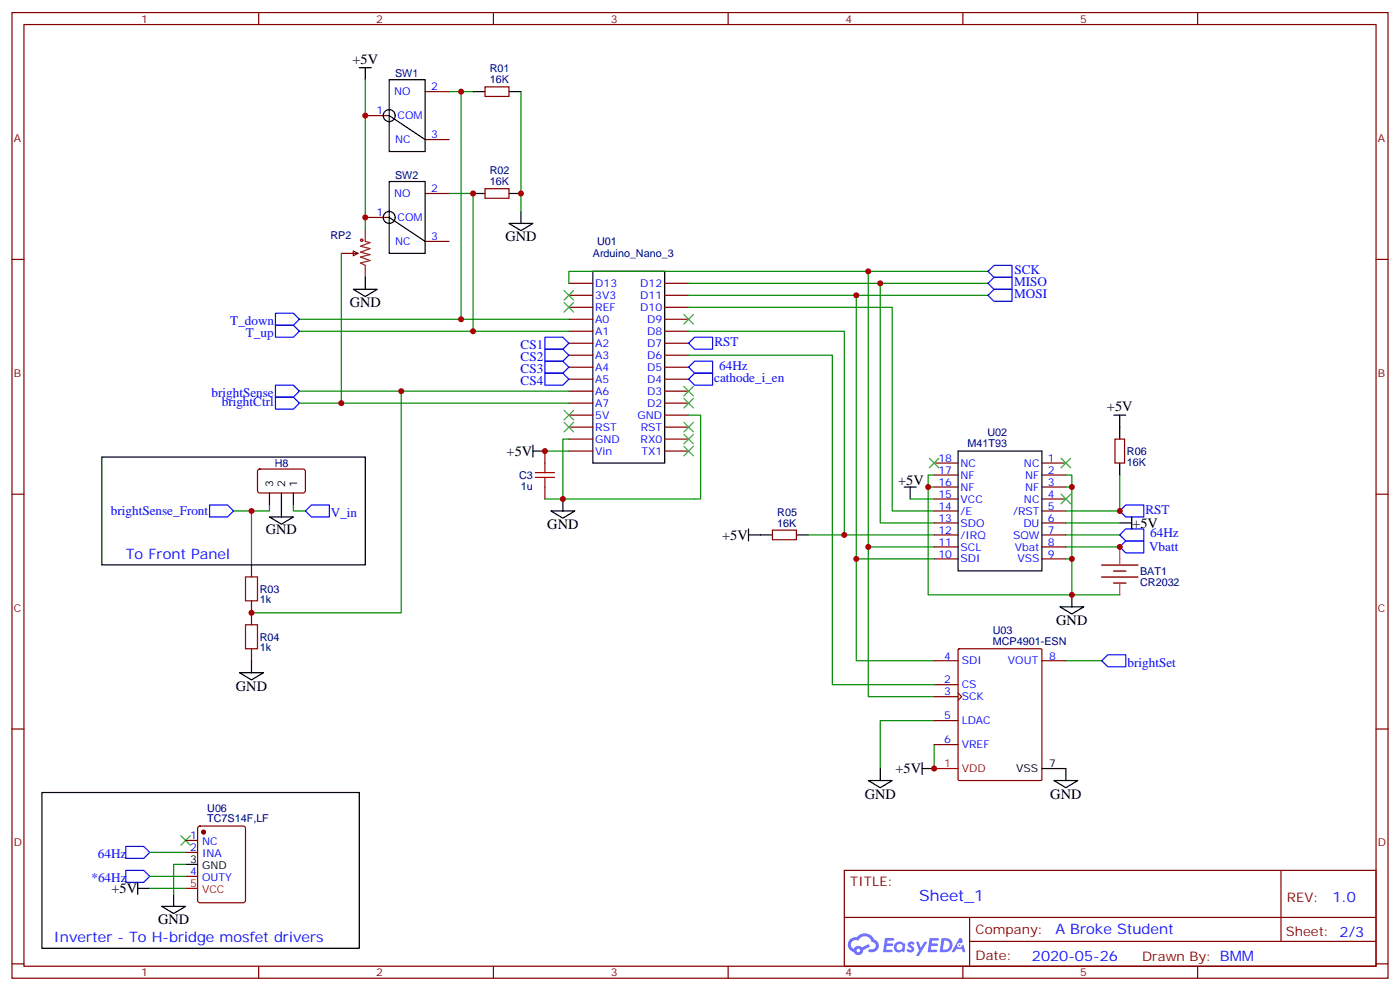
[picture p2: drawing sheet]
<svg xmlns="http://www.w3.org/2000/svg" width="412mm" height="292mm" viewBox="0 0 412 292" stroke-linecap="round" stroke-linejoin="round" font-family="sans-serif">
<g fill="none" stroke="#870000" stroke-width=".35">
<path d="M3.5 3.7h405.4v284.3h-405.4zM7.1 7.2h398.2v277.3h-398.2zM76.2 3.7v3.5M145.3 3.7v3.5M214.5 3.7v3.5M283.6 3.7v3.5M352.8 3.7v3.5M3.5 76.4h3.6M405.3 76.4h3.6M3.5 145.5h3.6M405.3 145.5h3.6M3.5 214.7h3.6"/>
<path d="M405.3 214.7h3.6M248.7 256.3h156.6v28.2h-156.6zM377.3 256.3v20.9M248.7 270.1h156.5M285.6 277.2h119.6M285.6 270.1v14.2M3.5 283.8h3.6M76.2 284.5v3.5M145.3 284.5v3.5M214.5 284.5v3.5M283.6 284.5v3.5M352.8 284.5v3.5"/>
<path d="M405.3 283.8h3.6"/>
</g>
<g fill="#5487ff">
<path d="M267.7 277.5a1.22 1.22 0 0 1 1.7 .2l-.4 .6a.47 .47 0 0 0-.3-.4 .47 .47 0 0 0-.5 .2l.1 .2a1.14 1.14 0 0 1 .8 1.8 1.14 1.14 0 0 1-1.9 0l-.2-.2 .5-.6 .7 .5a.29 .29 0 0 0 .3-.3 .29 .29 0 0 0-.2-.3 1.04 1.04 0 0 1-.6-1.7z"/>
<path d="M260.7 276.2h2.4l.3 .2-.2 .5-1.8 .1-.1 .8h1.5l.3 .4-.3 .4h-1.6l-.2 1.1h1.7l.2 .3-.2 .3-2.6 .1z"/>
<path d="M273.8 276.2h2.4l.3 .2-.1 .5-1.8 .1-.2 .8h1.6l.3 .4-.4 .4-1.6-.1-.1 1.1 1.7 .1 .2 .3-.2 .3-2.6 .1z"/>
<path d="M282.6 276.2h.7l.3 1.3-.6 .3a.69 .69 0 0 0-1 .3 .69 .69 0 0 0 .4 .9 .69 .69 0 0 0 .9-.6l.5-.2 .6 2.2h-.8l-.2-.9h-1.8l-.5 .9h-.8z"/>
<path d="M269.8 277.3h.8l.6 1.8 1.1-1.8h.9l-2.6 4.2h-.8l.9-1.5z"/>
<path d="M277.4 276.2l-.6 4.2h1.3a2.11 2.11 0 0 0 2.5-2.1 2.11 2.11 0 0 0-2.5-2.1zM278.1 277a1.39 1.39 0 0 1 1.7 1.4 1.39 1.39 0 0 1-1.8 1.2h-.3z"/>
<path d="M263.7 277.8a1.54 1.54 0 0 0-.1 2.2 1.54 1.54 0 0 0 2.2 .1l.6 .3 .3-2.3-.2-.3h-.4a1.49 1.49 0 0 0-2.4 0zM264 278.8a.94 .94 0 0 1 1.8 0 .94 .94 0 0 1-1.8 0z"/>
<path d="M250.4 276.6a2.18 2.18 0 0 0 1.1 3.7 1.44 1.44 0 0 0 1.6 .9 1.44 1.44 0 0 0 1.2-1.4l2-1.1-.5-.7-1.9 1a1.47 1.47 0 0 0-2.4 .4 1.39 1.39 0 0 1-.7-1.9 1.39 1.39 0 0 1 2-.5 2.12 2.12 0 0 1 2.2-1.3 2.12 2.12 0 0 1 1.9 1.7 1.14 1.14 0 0 1 1.1 1.4 1.14 1.14 0 0 1-1.7 .7 .43 .43 0 0 0-.5 .4 .43 .43 0 0 0 .4 .5 1.98 1.98 0 0 0 2.5-1.2 1.98 1.98 0 0 0-1.2-2.6 3.1 3.1 0 0 0-5.3-.6l-.9 .1zM252.3 279.9a.55 .55 0 0 1 1.1 0 .55 .55 0 0 1-1.1 0z"/>
<circle cx="282.6" cy="278.3" r=".26"/>
</g>
<g fill="none" stroke="#000" stroke-width=".35">
<path d="M105.8 19.9h3.6M107.6 19.9v3.6M114.7 23.5h10.5v21.1h-10.5zM114.7 34l10.5 7.1M139.3 27h3.6M149.9 27h3.6M114.7 53.4h10.5v21.2h-10.5zM139.3 57h3.6M149.9 57h3.6M114.7 64l10.5 7.1M149.9 65.8h7.1l-3.5 2.1zM153.5 62.3v3.5"/>
<path d="M174.6 79.9h21.2v56.4h-21.2zM104.1 85.2h7l-3.5 2.1zM107.6 81.7v3.5M30 134.6h77.6v31.7h-77.6zM157 132.8h3.5M157 131.1v3.5M282.2 132.8h24.7v35.3h-24.7zM328.1 122.2h3.5M329.8 122.2v7.1M329.8 136.3v3.6M79.4 152.2h7l-3.5 2.1zM79.4 145.2v3.5"/>
<path d="M82.9 145.2v7M86.4 145.2v3.5M162.3 150.5h7l-3.5 2.1zM165.8 146.9v3.6M220.5 157.5h7M220.5 155.8v3.5M234.6 157.5h3.5M266.3 143.4h3.6M268.1 143.4v3.5M329.8 154h3.6M333.4 152.2v3.6M312.2 178.7h7.1l-3.6 2.1z"/>
<path d="M315.7 175.2v3.5M70.6 198.1h7l-3.5 2.1zM74.1 194.6v3.5M12.3 233.4h93.5v45.8h-93.5zM255.8 229.8h7l-3.5 2.2zM259.3 226.3v3.5M271.6 226.3h3.6M271.6 224.5v3.6M306.9 226.3h7.1v3.5M310.4 229.8h7.1l-3.5 2.2zM40.6 259.8v3.5M54.7 254.5h3.5"/>
<path d="M40.6 261.6h3.5M47.6 266.9h7.1l-3.5 2.1zM51.2 263.3v3.6"/>
<circle cx="114.7" cy="34" r="1.76"/>
<circle cx="114.7" cy="64" r="1.76"/>
</g>
<g fill="none" stroke="#3c3" stroke-width=".35">
<path d="M166.2 85.5l2.8 2.9M166.2 89.1l2.8 2.8M169 85.5l-2.8 2.9M169 89.1l-2.8 2.8M201.4 92.6l2.9 2.8M204.3 92.6l-2.9 2.8M201.4 113.8l2.9 2.8M201.4 117.3l2.9 2.8M204.3 113.8l-2.9 2.8M204.3 117.3l-2.9 2.8M166.2 124.4l2.8 2.8M166.2 120.8l2.8 2.8"/>
<path d="M169 124.4l-2.8 2.8M169 120.8l-2.8 2.8M201.4 124.4l2.9 2.8M201.4 127.9l2.9 2.8M201.4 131.4l2.9 2.8M204.3 124.4l-2.9 2.8M204.3 127.9l-2.9 2.8M204.3 131.4l-2.9 2.8M273.8 134.9l2.8 2.9M276.6 134.9l-2.8 2.9M312.6 134.9l2.8 2.9M315.4 134.9l-2.8 2.9"/>
<path d="M312.6 145.5l2.8 2.8M315.4 145.5l-2.8 2.8M53.3 246.1l2.8 2.8M56.1 246.1l-2.8 2.8"/>
</g>
<g fill="none" stroke="#00f" stroke-width=".35">
<path d="M291 79.9l1.8-1.8h5.3v3.6h-5.3zM81.1 95.8h5.3l1.8 1.7-1.8 1.8h-5.3zM81.1 92.3h5.3l1.8 1.7-1.8 1.8h-5.3zM160.5 99.3h5.3l1.8 1.8-1.8 1.7h-5.3zM291 87l1.8-1.8h5.3v3.5h-5.3zM291 83.4l1.8-1.7h5.3v3.5h-5.3zM81.1 113.4h5.3l1.8 1.8-1.8 1.7h-5.3zM81.1 116.9h5.3l1.8 1.8-1.8 1.8h-5.3zM160.5 102.8h5.3l1.8 1.8-1.8 1.8h-5.3zM160.5 106.4h5.3l1.8 1.7-1.8 1.8h-5.3zM160.5 109.9h5.3l1.8 1.8-1.8 1.7h-5.3zM202.8 108.1l1.8-1.7h5.3v3.5h-5.3z"/>
<path d="M202.8 111.7l1.8-1.8h5.3v3.5h-5.3zM202.8 101.1l1.8-1.8h5.3v3.5h-5.3zM61.7 148.7h5.3l1.8 1.8-1.8 1.7h-5.3zM91.7 148.7h5.3v3.5h-5.3l-1.7-1.7zM329.8 150.5l1.8-1.8h5.3v3.5h-5.3zM329.8 157.5l1.8-1.7h5.3v3.5h-5.3zM329.8 161l1.8-1.7h5.3v3.5h-5.3zM326.3 192.8h5.3v3.5h-5.3l-1.7-1.7zM37 249.2h5.3l1.8 1.8-1.8 1.8h-5.3zM37 256.3h5.3l1.8 1.8-1.8 1.7h-5.3z"/>
</g>
<g fill="none" stroke="#870000" stroke-width=".35">
<path d="M107.6 34h7.1M125.2 27h7.1M142.9 25.6h7v2.8h-7zM125.2 41.1h7.1M125.2 57h7.1M142.9 55.6h7v2.8h-7zM100.5 74.6h5M104.1 73.9l1.4 .7-1.4 .7zM107.6 64h7.1M125.2 71.1h7.1M167.6 97.5h7M167.6 94h7"/>
<path d="M167.6 90.5h7M167.6 87h7M167.6 83.4h7M195.8 97.5h7M195.8 94h7M195.8 90.5h7M195.8 87h7M195.8 83.4h7M167.6 118.7h7M167.6 115.2h7M167.6 111.7h7M167.6 108.1h7"/>
<path d="M167.6 104.6h7M167.6 101.1h7M195.8 118.7h7M195.8 115.2h7M195.8 111.7h7M195.8 108.1h7M195.8 104.6h7M195.8 101.1h7M76.1 138.3l.5-.2 12.9 .1 .5 .6-.1 5.9-.6 .5-13-.1-.5-.6v-5.7zM160.5 132.8v3.5M167.6 132.8h7M167.6 129.3h7"/>
<path d="M167.6 125.8h7M167.6 122.2h7M195.8 132.8h7M195.8 129.3h7M195.8 125.8h7M195.8 122.2h7M275.2 136.3h7M275.2 139.9h7M306.9 136.3h7.1M306.9 139.9h7.1M328.4 129.3h2.9v7h-2.9zM160.5 143.4v3.5"/>
<path d="M227.5 156.1h7.1v2.8h-7.1zM275.2 143.4h7M275.2 146.9h7M275.2 150.5h7M275.2 154h7M275.2 157.5h7M306.9 143.4h7.1M306.9 146.9h7.1M306.9 150.5h7.1M306.9 154h7.1M306.9 157.5h7.1M74.1 166.3v3.6"/>
<path d="M74.1 176.9v7.1M275.2 161h7M275.2 164.6h7M306.9 161h7.1M306.9 164.6h7.1M74.1 191v3.6M275.2 194.6h7M282.3 191.2l.3-.2h24l.3 .2v38.3l-.2 .3h-24.1l-.3-.2zM306.9 194.6h7.1M275.2 201.6h7M275.2 205.1h7M275.2 212.2h7"/>
<path d="M275.2 219.3h7M282.2 204.1l1.1 1-1.1 1.1M54.7 247.5h3.5M54.7 251h3.5M54.7 258.1h3.5M58.4 243.4l.5-.2h12.7l.7 .5v21.4l-.4 .7h-13l-.6-.4-.1-21.5z"/>
</g>
<g fill="none" stroke="#008700" stroke-width=".35">
<path d="M107.6 23.5v44.1M132.3 27h7M135.8 27v67M153.5 27v35.3M132.3 57h7v40.5M100.5 74.6v44.1M255.8 79.9h35.2M88.2 94h79.4M88.2 97.5h79.4M167.6 83.4v-3.5h88.2v81.1h19.4M202.8 97.5h45.9v60h26.5M202.8 87h88.2"/>
<path d="M202.8 90.5h60v60h12.4M202.8 83.4h56.5v70.6h15.9M252.2 87v77.6h23M259.3 83.4h31.7M88.2 115.2h79.4M88.2 118.7h79.4M118.2 115.2v65.2h-44.1M202.8 104.6h42.4v97h30M160.5 132.8h7.1M167.6 129.3h-1.8v17.6M202.8 122.2h3.6v24.7h-45.9M275.2 139.9h-1.8v35.3h42.3v-35.3h-1.7"/>
<path d="M329.8 139.9v10.6h-15.8M68.8 150.5h5.3v15.8M79.4 148.7v1.8h-5.3M86.4 148.7v1.8h3.6M238.1 157.5h10.6M268.1 146.9h7.1M273.4 143.4h1.8M314 143.4h1.7M314 157.5h15.8M314 154h15.8M252.2 164.6v30h23M255.8 161v44.1h19.4"/>
<path d="M314 164.6h1.7M314 161h15.8M315.7 175.2h14.1M314 194.6h10.6M275.2 212.2h-15.9v14.1M275.2 219.3v7M44.1 251h10.6M44.1 258.1h10.6M54.7 254.5h-3.5v8.8M44.1 261.6h10.6"/>
</g>
<path d="M275.2 226.3h7M54.7 261.6h3.5" fill="none" stroke="#f00" stroke-width=".35"/>
<g fill="none" stroke="#a10000" stroke-width=".35">
<path d="M157.7 139.2h5.6M160.5 136.3v2.9M157.7 140.6h5.6M160.5 140.6v2.8M72.3 169.9h3.5v7h-3.5zM72.3 184h3.5v7h-3.5z"/>
<circle cx="106.5" cy="70.7" r=".35"/>
</g>
<path d="M324.6 166.4h10.5M324.6 169.9h10.5M328.1 168.2h3.5M328.1 171.7h3.5" fill="none" stroke="#a64a4a" stroke-width=".56"/>
<path d="M329.8 161v3.5M329.8 164.6v1.4M329.8 171.7v3.5" fill="none" stroke="#a64a4a" stroke-width=".35"/>
<circle cx="60" cy="245" r=".53" fill="#870000" stroke="#870000" stroke-width=".35"/>
<path d="M107.6 67.6v3.5l1.4 .3-2.8 1.1 2.8 .7-2.8 1.1 2.8 .7-2.8 .7 2.8 1-2.8 .7 1.4 .7v3.6" fill="none" stroke="#8c2424" stroke-width=".35"/>
<g fill="#c00">
<circle cx="74.1" cy="150.5" r=".88"/>
<circle cx="329.8" cy="150.5" r=".88"/>
<circle cx="255.8" cy="161" r=".88"/>
<circle cx="275.2" cy="226.3" r=".88"/>
<circle cx="315.7" cy="164.6" r=".88"/>
<circle cx="315.7" cy="143.4" r=".88"/>
<circle cx="165.8" cy="146.9" r=".88"/>
<circle cx="160.5" cy="132.8" r=".88"/>
<circle cx="273.4" cy="143.4" r=".88"/>
<circle cx="252.2" cy="164.6" r=".88"/>
<circle cx="118.2" cy="115.2" r=".88"/>
<circle cx="74.1" cy="180.4" r=".88"/>
<circle cx="252.2" cy="87" r=".88"/>
<circle cx="255.8" cy="79.9" r=".88"/>
<circle cx="259.3" cy="83.4" r=".88"/>
<circle cx="248.7" cy="157.5" r=".88"/>
<circle cx="329.8" cy="161" r=".88"/>
<circle cx="315.7" cy="175.2" r=".88"/>
<circle cx="153.5" cy="57" r=".88"/>
<circle cx="135.8" cy="27" r=".88"/>
<circle cx="107.6" cy="34" r=".88"/>
<circle cx="135.8" cy="94" r=".88"/>
<circle cx="139.3" cy="97.5" r=".88"/>
<circle cx="139.3" cy="57" r=".88"/>
<circle cx="107.6" cy="64" r=".88"/>
<circle cx="100.5" cy="118.7" r=".88"/>
</g>
<text font-size="4.6" fill="#00f" x="270.8" y="265.3">Sheet_1</text>
<g font-size="4.2">
<text x="103.8" y="18.8">+5V</text>
<text x="148.9" y="71.1">GND</text>
<text x="103" y="90.5">GND</text>
<text x="326.1" y="121.1">+5V</text>
<text x="149.2" y="134.3">+5V</text>
<text x="264.6" y="142.7">+5V</text>
<text x="161.2" y="155.8">GND</text>
<text x="333.6" y="155.4">+5V</text>
<text x="78.3" y="157.2">GND</text>
<text x="212.7" y="159">+5V</text>
<text x="311.1" y="184">GND</text>
<text x="69.5" y="203.4">GND</text>
<text x="263.8" y="227.7">+5V</text>
<text x="254.7" y="235.1">GND</text>
<text x="309.4" y="235.1">GND</text>
<text x="32.8" y="263">+5V</text>
<text x="46.6" y="272.2">GND</text>
</g>
<g font-size="4.2" fill="#00f">
<text x="37" y="164.6">To Front Panel</text>
<text x="392.5" y="265.6">1.0</text>
<text x="310.9" y="275.1">A Broke Student</text>
<text x="15.9" y="277.5">Inverter - To H-bridge mosfet drivers</text>
<text x="304" y="282.9">2020-05-26</text>
</g>
<g font-size="3.9" fill="#00f">
<text x="298.8" y="80.6">SCK</text>
<text x="298.8" y="87.8">MOSI</text>
<text x="298.8" y="84.3">MISO</text>
<text x="67.8" y="95.8">T_down</text>
<text x="72.4" y="99.3">T_up</text>
<text x="210.4" y="101.8">RST</text>
<text x="153.3" y="102.8">CS1</text>
<text x="153.3" y="106.4">CS2</text>
<text x="153.3" y="109.9">CS3</text>
<text x="153.3" y="113.4">CS4</text>
<text x="210.4" y="112.4">cathode_i_en</text>
<text x="211.8" y="108.9">64Hz</text>
<text x="62.3" y="116.9">brightSense</text>
<text x="65.3" y="119.4">brightCtrl</text>
<text x="32.7" y="151.7">brightSense_Front</text>
<text x="97.5" y="152.3">V_in</text>
<text x="337.4" y="151.2">RST</text>
<text x="338.8" y="158.3">64Hz</text>
<text x="338.5" y="162.2">Vbatt</text>
<text x="332.2" y="196.3">brightSet</text>
<text x="28.8" y="252.8">64Hz</text>
<text x="26.9" y="259.8">*64Hz</text>
</g>
<g font-size="3.9" fill="#800">
<text x="250.5" y="260.9">TITLE:</text>
<text x="379.1" y="265.6">REV:</text>
<text x="287.4" y="275.1">Company:</text>
<text x="378.7" y="275.7">Sheet: 2/3</text>
<text x="287.4" y="282.8">Date:</text>
<text x="336.4" y="282.8">Drawn By: BMM</text>
</g>
<g font-size="3.2" fill="#800">
<text x="41.6" y="6.7">1</text>
<text x="110.8" y="6.7">2</text>
<text x="179.9" y="6.7">3</text>
<text x="249.1" y="6.7">4</text>
<text x="318.2" y="6.7">5</text>
<text x="4.1" y="41.8">A</text>
<text x="405.9" y="41.8">A</text>
<text x="4.1" y="110.9">B</text>
<text x="405.9" y="110.9">B</text>
<text x="4.1" y="180.1">C</text>
<text x="405.9" y="180.1">C</text>
<text x="4.1" y="249.2">D</text>
<text x="405.9" y="249.2">D</text>
<text x="41.6" y="287.5">1</text>
<text x="110.8" y="287.5">2</text>
<text x="179.9" y="287.5">3</text>
<text x="249.1" y="287.5">4</text>
<text x="318.2" y="287.5">5</text>
</g>
<g font-size="3.2" fill="#000080">
<text x="116.4" y="22.8">SW1</text>
<text x="144.3" y="21.3">R01</text>
<text x="144.3" y="24.5">16K</text>
<text x="116.4" y="52.8">SW2</text>
<text x="144.3" y="51.3">R02</text>
<text x="144.3" y="54.5">16K</text>
<text x="97.3" y="70.5">RP2</text>
<text x="174.6" y="75.7">Arduino_Nano_3</text>
<text x="175.9" y="72.2">U01</text>
<text x="285" y="131.7">M41T93</text>
<text x="290.9" y="128.4">U02</text>
<text x="81" y="137.5">H8</text>
<text x="332" y="137.1">16K</text>
<text x="332" y="134">R06</text>
<text x="152.9" y="141">C3</text>
<text x="153.5" y="144.2">1u</text>
<text x="229" y="155">16K</text>
<text x="229" y="151.9">R05</text>
<text x="335.8" y="172.4">CR2032</text>
<text x="335.8" y="169.2">BAT1</text>
<text x="76.6" y="177.7">1k</text>
<text x="76.6" y="174.6">R03</text>
<text x="76.6" y="191.8">1k</text>
<text x="76.6" y="188.7">R04</text>
<text x="292.5" y="190">MCP4901-ESN</text>
<text x="292.5" y="186.8">U03</text>
<text x="61" y="239">U06</text>
<text x="61" y="242.2">TC7S14F,LF</text>
</g>
<g font-size="3.2" fill="#00f">
<text x="116.1" y="28">NO</text>
<text x="127" y="26.6">2</text>
<text x="110.9" y="33.7">1</text>
<text x="117.1" y="35.1">COM</text>
<text x="127" y="40.7">3</text>
<text x="116.4" y="42.2">NC</text>
<text x="116.1" y="58">NO</text>
<text x="127" y="56.6">2</text>
<text x="110.9" y="63.7">1</text>
<text x="117.1" y="65.1">COM</text>
<text x="127" y="70.7">3</text>
<text x="116.4" y="72.1">NC</text>
<text x="175.3" y="88">3V3</text>
<text x="175.3" y="84.5">D13</text>
<text x="188.6" y="84.5">D12</text>
<text x="188.6" y="88">D11</text>
<text x="175.3" y="95.1">A0</text>
<text x="175.3" y="91.5">REF</text>
<text x="188.6" y="91.5">D10</text>
<text x="190.6" y="95.1">D9</text>
<text x="175.3" y="98.6">A1</text>
<text x="190.6" y="98.6">D8</text>
<text x="175.3" y="105.7">A3</text>
<text x="175.3" y="102.1">A2</text>
<text x="190.6" y="102.1">D7</text>
<text x="190.6" y="105.7">D6</text>
<text x="175.3" y="112.7">A5</text>
<text x="175.3" y="109.2">A4</text>
<text x="190.6" y="109.2">D5</text>
<text x="190.6" y="112.7">D4</text>
<text x="175.3" y="119.8">A7</text>
<text x="175.3" y="116.2">A6</text>
<text x="190.6" y="116.2">D3</text>
<text x="190.6" y="119.8">D2</text>
<text x="175.3" y="123.3">5V</text>
<text x="187.8" y="123.3">GND</text>
<text x="175.3" y="130.4">GND</text>
<text x="175.3" y="126.8">RST</text>
<text x="188.7" y="130.4">RX0</text>
<text x="188.8" y="126.8">RST</text>
<text x="175.3" y="133.9">Vin</text>
<text x="188.9" y="133.9">TX1</text>
<text x="276.4" y="136">18</text>
<text x="282.9" y="137.4">NC</text>
<text x="301.6" y="137.4">NC</text>
<text x="308.7" y="136">1</text>
<text x="276.4" y="143.1">16</text>
<text x="276.4" y="139.5">17</text>
<text x="282.9" y="140.9">NF</text>
<text x="302" y="140.9">NF</text>
<text x="308.7" y="139.5">2</text>
<text x="308.7" y="143.1">3</text>
<text x="276.4" y="146.6">15</text>
<text x="282.9" y="148">VCC</text>
<text x="282.9" y="144.5">NF</text>
<text x="301.6" y="148">NC</text>
<text x="302" y="144.5">NF</text>
<text x="308.7" y="146.6">4</text>
<text x="276.4" y="153.6">13</text>
<text x="276.4" y="150.1">14</text>
<text x="282.9" y="155">SDO</text>
<text x="282.9" y="151.5">/E</text>
<text x="298.4" y="151.5">/RST</text>
<text x="301.4" y="155">DU</text>
<text x="308.7" y="150.1">5</text>
<text x="308.7" y="153.6">6</text>
<text x="276.4" y="160.7">11</text>
<text x="276.4" y="157.2">12</text>
<text x="282.9" y="158.6">/IRQ</text>
<text x="298.4" y="158.6">SQW</text>
<text x="308.7" y="157.2">7</text>
<text x="308.7" y="160.7">8</text>
<text x="276.4" y="164.2">10</text>
<text x="282.9" y="165.6">SDI</text>
<text x="282.9" y="162.1">SCL</text>
<text x="298.9" y="162.1">Vbat</text>
<text x="299.7" y="165.6">VSS</text>
<text x="308.7" y="164.2">9</text>
<text x="278.1" y="194.2">4</text>
<text x="283.3" y="195.6">SDI</text>
<text x="296.9" y="195.6">VOUT</text>
<text x="309" y="194.2">8</text>
<text x="278.1" y="201.3">2</text>
<text x="283.3" y="202.7">CS</text>
<text x="278.1" y="204.8">3</text>
<text x="283.3" y="206.2">SCK</text>
<text x="278.1" y="211.8">5</text>
<text x="283.3" y="213.3">LDAC</text>
<text x="278.1" y="218.9">6</text>
<text x="283.3" y="220.3">VREF</text>
<text x="56" y="247.1">1</text>
<text x="56" y="250.6">2</text>
<text x="59.5" y="248.9">NC</text>
<text x="56" y="257.7">4</text>
<text x="59.5" y="252.4">INA</text>
<text x="59.5" y="259.5">OUTY</text>
</g>
<g font-size="3.2">
<text x="80.4" y="143.4" transform="rotate(-90 80.4 143.4)">3</text>
<text x="84" y="143.4" transform="rotate(-90 84 143.4)">2</text>
<text x="87.5" y="143.4" transform="rotate(-90 87.5 143.4)">1</text>
<text x="299.4" y="227.4">VSS</text>
<text x="309" y="226">7</text>
<text x="56" y="254.2">3</text>
<text x="59.5" y="255.9">GND</text>
</g>
<g font-size="3.2" fill="#f00">
<text x="278.1" y="226">1</text>
<text x="283.3" y="227.4">VDD</text>
<text x="56" y="261.2">5</text>
<text x="59.5" y="263">VCC</text>
</g>
</svg>
